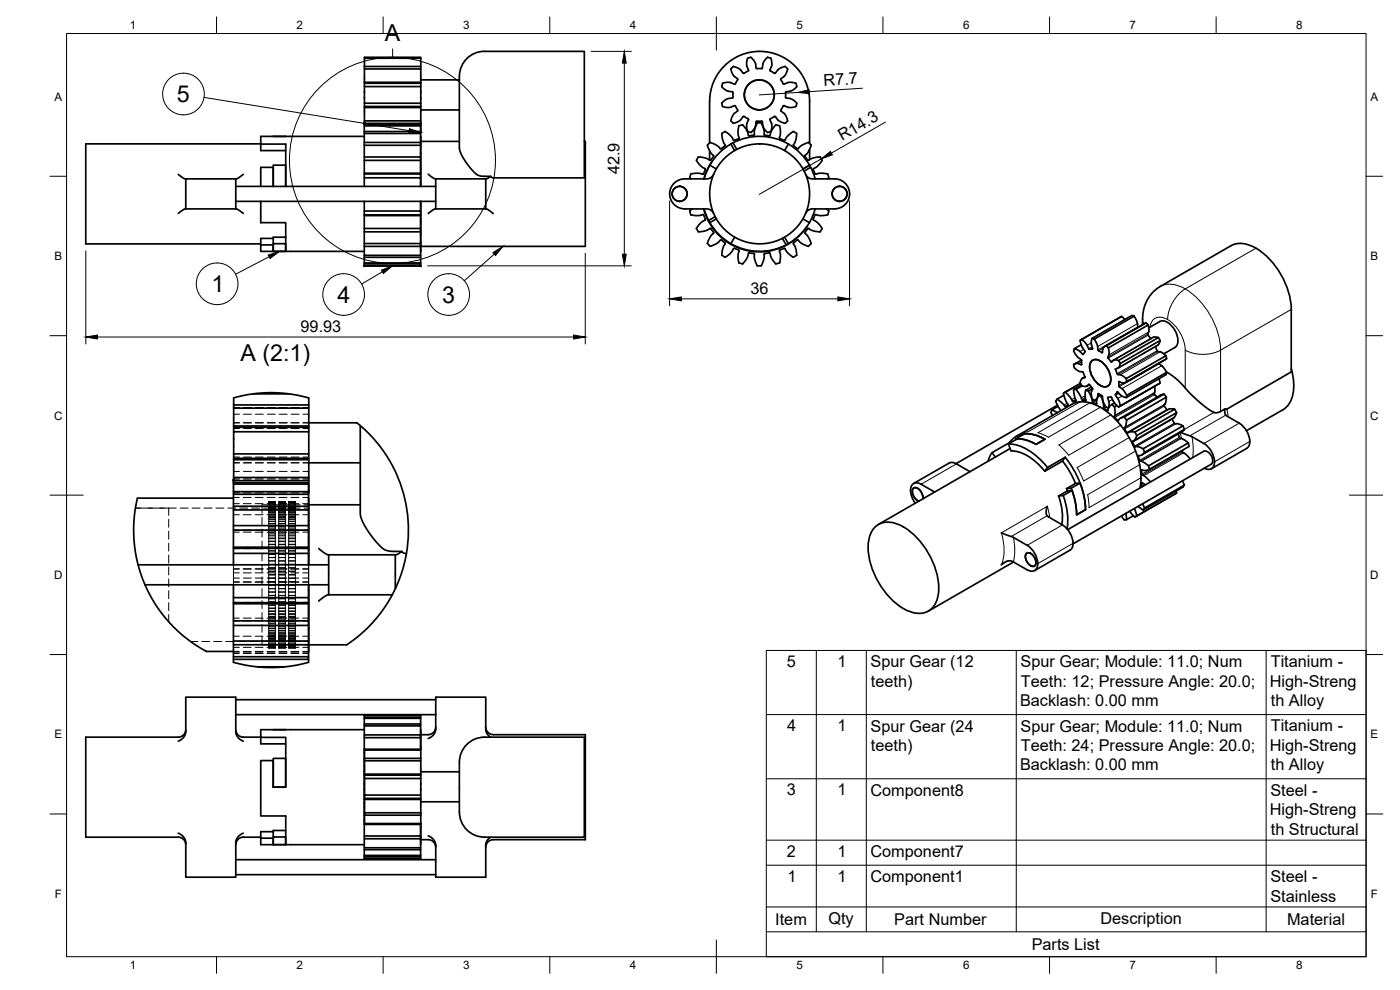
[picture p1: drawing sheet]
<svg xmlns="http://www.w3.org/2000/svg" width="420mm" height="297mm" viewBox="0 0 420 297" stroke-linecap="round" stroke-linejoin="round" font-family="sans-serif">
<!-- layer: Visible -->
<g fill="none" stroke="#000" stroke-width=".51">
<path d="M109.4 19.9v.8h16.9v3.2M109.4 19.9h16.9v.8M109.4 17.5v2.4M109.4 19.9h.1M126.3 17.5v-.3h-16.9v.3h16.9v2.4M126.3 19.9h.1M224.4 17.5l-.4 1.7 .6 1.8-.1 .3-1.3 .7-1.2-1.2-1-.6a1.05 1.05 0 0 0-1.6 .5M224.4 17.5l.2-.1a1.23 1.23 0 0 1 1.6 .7l.6 1.1 .1 1.2M109.3 39.5h16.9v.6M109.3 37.8h16.9v1.7M109.3 37.5h16.9v.3M109.4 36.9l-.1 19"/>
<path d="M109.4 32.3v4h16.9v.7M109.4 26v5h16.9v.9M109.4 25v1h16.9v5M109.4 20.7v4M109.4 37v.5M109.4 36.3v.7h16.9v2.5M109.4 31.9v.4M109.4 31v.9h16.9v.4M109.4 24.7v.3h16.9v1M109.4 32.3h16.9v.7M109.4 24.7h16.9M126.2 39.5v.3"/>
<path d="M126.3 33v3.3M126.3 24.7v.3M126.3 24h11.6M126.3 33h11.6M126.3 23.9v.8M137.9 22.9l.1 22.2 .5 1.3 1.4 2.4 3.1 3.5 1.2 .5 3 .1-1.4 .8M137.9 22.9a7.5 7.5 0 0 1 7.5-7.5h30v38h-27.5l-.7-.5M213 30.4v12.5M213 30.4a15 15 0 0 1 15-15 15 15 0 0 1 15 15v12.7M219.3 20.7l.8 2 1.2 .9M219.4 36.3l.1 .1a1.11 1.11 0 0 0 1.6 .3l1.1-.6 1-1.2 1.3 .7 .1 .3-.6 1.9 .4 1.7M220 29.1l-.2 .3-1.6 .3-.8 .5a1.08 1.08 0 0 0-.7 1.4 1.08 1.08 0 0 0 1.4 .6h.9l1.4-.5"/>
<path d="M220.4 31.7l.3 .1 .7 1.4-1.2 1-.9 2.1M221.3 23.6l.1 .3-.8 1.3-1.6-.5h-1.1a1.09 1.09 0 0 0-1.2 .9 1.09 1.09 0 0 0 .8 1.3l1.1 .5 1.3 .2 .1 1.6M221.7 37.8l-.2 1.7 .3 1.8-.1 .3M221.7 37.8l.3-.1a1.06 1.06 0 0 1 1.6 .7l.7 1.1 .4 1.2 1.5-.1 .2-.3M226.9 20.4l.3 .2h1.3l.3-.2M227.3 36.9l-.8 1.8-.1 1.6M227.3 36.9h1.2M228.5 36.9l.7 1.8 .1 1.6M228.8 20.4l.2-1.3 .6-1.1a1.09 1.09 0 0 1 1.3-.7 1.09 1.09 0 0 1 .7 1.4v1.2l-.5 1.3 1.3 .8M228.8 36.6l-.2-.3-1.6 .1-.3 1.7-.7 1a1.02 1.02 0 0 1-1.6 .4M232.4 35h.3l1 1.2 1 .5a1.06 1.06 0 0 0 1.7-.4M232.4 34.9l-1.3 .9 .5 1.5a2.92 2.92 0 0 1-.5 2.2 1.23 1.23 0 0 1-1.6-.7l-.6-1-.1-1.2"/>
<path d="M232.8 37.5l-1.2 1.7-.5 1.4M232.9 37.4l.2 .1a1.1 1.1 0 0 1 1.1 1.4l-.3 2.6 1.4 .6 .3-.1 .5-.9 1-1a1.09 1.09 0 0 1 1.5-.4 1.09 1.09 0 0 1 .4 1.5l-.3 1.3-.6 1.1 1.1 1M234.4 23.6l-.1 .3 .9 1.3 1.5-.5h1.1a1.09 1.09 0 0 1 1.3 .9 1.09 1.09 0 0 1-.9 1.3l-1.1 .5-1.3 .2-.1 1.6M235.4 31.7l-.4 .1-.7 1.4 1.2 1 .9 2.1M235.7 29.1l.2 .3 1.5 .3 .9 .5a1.09 1.09 0 0 1 .7 1.4 1.09 1.09 0 0 1-1.4 .6h-.9l-1.4-.5M236.4 20.7l-.8 2-1.2 .9M236.4 20.7l-.2-.2a1.27 1.27 0 0 0-1.8-.2l-.9 .6-.8 1-.3 .1M53.5 52.3l1.4 1.1 .9 .3M55.8 53.7h15v9h-15zM70.8 55.9h60M73 52.3l-1.4 1.1-.8 .3M78.3 43.2h-52.6v30h52.6"/>
<path d="M78.3 43.2v2h7.4M109.3 40.9h-31v2.3h7.4v12.7v-6.3h-3.7v6.3v-5.7h-3.7v5.7M109.3 48.1h16.9v3.9M109.3 43.6h16.9v3.5M109.3 52.2h16.9v1.1M109.3 47.1h16.9v1M109.3 42.7h16.9v.9M109.3 40.1h16.9v2.6M109.3 52h16.9M126.2 52v.2M126.2 40.9h.1M126.3 40.9v15l-.1-2.6h-16.9"/>
<path d="M126.3 42.4h11.6M128.5 52.3l1.7 1.2 .6 .2M130.8 53.7h15v9M130.8 53.7v9h15M175.4 42.4h.3v31.5h-49.4l-.1 2.7M205.5 53.7h5.8M205.5 53.7a4.5 4.5 0 0 0-4.5 4.5 4.5 4.5 0 0 0 4.5 4.5M209.6 47.1l2.1 .3 1.3 .7 .3-.1M209.6 47.1l-.2 .2a1.07 1.07 0 0 0 .3 1.8l.7 .8 1.3 .8-.5 1.4M211.2 52.1l-.3 .2-1-.3h-1.6a1.07 1.07 0 0 0-1.3 1.3l.3 .4M213 45.3v2.8M213 49.6v.1"/>
<path d="M213 49.6l2 1.1M213.1 42.7l1.6 .7 1.5 1.2h.3M213.1 42.7l-.2 .2a1.09 1.09 0 0 0-.2 1.8l.6 1.2 .8 .7M213.6 48.6a17.3 17.3 0 0 0-2.4 5.1M214.1 46.6l.1 .4-.9 1M214.2 52.3l-1.2 1.2-1.7 .2M219.3 43.2l1.2 2M219.3 43.2a17.3 17.3 0 0 0-8 10.5M220 42.9l1.1 1.9M220 42.9l-.7 .3M220 42.9a17.3 17.3 0 0 1 24.6 10.8M221.7 41.6l-1.4 .5-.7-1-1-1a1.12 1.12 0 0 0-1.6-.3 1.12 1.12 0 0 0-.2 1.6l.9 2.2-1.2 1"/>
<path d="M229.3 40.3l.2 .3 1.4 .2 .2-.2M236.6 43.2l-1.1 2M239.2 44.6h.4l.7-.8 1.2-.7a1.09 1.09 0 0 1 1.5 .1 1.09 1.09 0 0 1 0 1.5l-.6 1.2-.8 .7M241.6 46.6v.3l1 1.2 1.4-.7 2.1-.3M241.8 52.3l.8 1 1 .4h6.9a4.5 4.5 0 0 1 4.5 4.5 4.5 4.5 0 0 1-4.5 4.5h-6.9l-1.1 .4-.7 .9M242.9 49.6l-1.9 1.1M243 44.8v3.1M243.3 50.2l-2 1.1M246.1 47.1l.6 1M246.7 48.1l-1 1.4-1.5 1.1-.1 .3 .6 1.4 1.2-.3h1.6a1.08 1.08 0 0 1 1.2 1.3l-.3 .4M55.8 62.7l-.7 .2-1.6 1.1M70.8 62.7l.6 .2 1.6 1.1"/>
<path d="M70.8 60.4h60M78.3 60.4v6.4h7.4v8.6h-3.7v-1.9h-3.7v1.9h3.7M82 73.1h3.7v2.3h-3.7zM82 71.5h-3.7v2M85.7 71.2h-3.7v1.9M85.7 75.4h23.6M109.3 60.4v19.4M109.3 79.2h16.9v.6h-16.9M109.3 78.9h16.9v.3M109.3 77.2h16.9v1.7M109.3 76.6h16.9v.6M109.3 73.1h16.9v.8h-16.9"/>
<path d="M109.3 68.5h16.9v1.1h-16.9M109.3 64.5h16.9v.2M109.3 63.3h16.9v1.2M109.3 79.8h16.9M109.3 64.7h16.9M126.2 63.3l.1-2.9v10M126.2 69.6v.8M126.2 64.7v3.8M126.2 70.4v2.7M126.2 75.4h.1M126.3 70.4v5M130.8 62.7l-.7 .2-1.6 1.2"/>
<path d="M145.8 62.7l.9 .4 1.3 1M205.5 62.7h5.8M207.7 62.7l-.2 .1a.94 .94 0 0 0-.4 .9 .94 .94 0 0 0 .6 .8l1.9 .2 1.6-.2M209 68.5l.6 1M211.2 62.7a17.3 17.3 0 0 0 13.8 12.6 17.3 17.3 0 0 0 17.2-7.4M211.2 64.5l.5 1.4-1.3 .8-1.4 1.8M211.3 62.7l1.7 .2 1.2 1.1M211.3 62.7l1.7 4.1M213 66.8a17.3 17.3 0 0 0 22.9 6.7M213.3 68.6h-.3l-1.5 .7-1.9 .3M213.3 68.6l.9 1.3-1 1.1-.6 1.1a1.09 1.09 0 0 0 .5 1.8M214.6 65l-1.9 1.2"/>
<path d="M215 65.7l-2 1.1M216.2 72.1l-1.1 1-2 .8M216.2 72.1l.3-.1 1.2 1-.6 1.1-.4 1.5a1.07 1.07 0 0 0 1 1.6l1.5-1.2 1.1-1.5 1.4 .5M220.5 71.2l-1.2 1.9M221.7 75l.1 .3-.3 1.9 .2 1.7M231.1 76.1l.5 1.4 1.2 1.7M231.1 76.1l-.2-.2-1.5 .2-.1 1.5-.4 1.3a1.11 1.11 0 0 1-1.6 .9l-.8-1.8-.1-1.7a1.92 1.92 0 0 0-1.8-.2l-.3 1.1-.8 1.3a1.08 1.08 0 0 1-1.8 .4M234 78.9l-1.1 .3M234.8 71.5l1.1 2M235.5 71.2l1.1 1.9M239.6 72.1l-.4-.1-1.1 1 .6 1.2 .3 1.4a1.09 1.09 0 0 1-.9 1.6l-1.6-1.2-.9-1.4a1.95 1.95 0 0 0-1.7 .7l.3 1.5-.2 2.1M241 65.7l1.9 1.1"/>
<path d="M242.9 66.8a17.3 17.3 0 0 1-7 6.7M244.6 62.7l-1.7 4.1M246.7 68.5l-.1 .3a1.06 1.06 0 0 1-1.6 .7l-1.5-.4-.8-.5a1.97 1.97 0 0 0-1.1 1.4l.9 1 .6 1.1a1.13 1.13 0 0 1-.5 1.8l-1.9-.8-1.1-1M248 62.7l.2 .1a.92 .92 0 0 1 .5 .9 .92 .92 0 0 1-.7 .8l-1.9 .2-1.2-.3a1.99 1.99 0 0 0-.7 1.7l1.4 .9 1.1 1.5M336.6 94.9l-12.2 7.1M337.6 95.9l-1-1-11.9 6.9M340.4 94.8l-.7-.1-12 6.8-.2 1.5 .3 1.7-.9 .1-1.1-1.8-1.1-1.2M341.5 98.2l-.2-1.5-.9-1.8-12 6.8M342.9 97.4l.1-2.9 .5-2.7 1.3-2.6 1.9-2.2 1.5-1.1 21.2-12.2a8.1 8.1 0 0 1 8.7 1.5 23.6 23.6 0 0 1 9.4 17.6v18.8l-19.3 11.2-.6-.1M343.9 96.9l.7 .6M348.1 96.5l-3.3 1.9M348.1 96.5a4 4 0 0 1 4.5 2.6 4 4 0 0 1 0 5.2l-3.3 1.9"/>
<path d="M75.9 118.2h10.8M317.2 119.8l1.4 1 1 1.2M317.2 119.8l-.4 .6M319.1 118l1.4 3.5M319.3 118.6l-2.1 1.2M319.7 117.7l1.5 1.6 .7 1.1M319.7 117.7l-.5 .3M322.2 105.3l1.1 1.7 1.3 1.2v1.2l-1.2-.4-1.2 .4M322.2 109.4l.2 .9M322.4 110.3l1.5 1.1 1.1 .2 .6 1.4M322.4 104.6l-.2 .7M322.9 116.8l2 3.3"/>
<path d="M322.9 116.8l-.7 .1M324.1 102.1l.6 2 .9 1.4-.5 .8h-.2M324.2 114.9a1.51 1.51 0 0 0 2 .9M324.3 115l-4.9 2.8M324.5 103.4l-2.1 1.2 1.4 .6 1.1 1.1M324.5 115.5l-2.3 1.4 .2 1.7 .5 1.5M324.6 108l-2.2 1.3M324.7 101.8l-.5 .3M324.7 115.8l-1.8 1M324.9 113.5l-.4 .4-.4 1M325.6 113.1l-.8 .4M325.6 113v.3l-.7 .2"/>
<path d="M325.8 117.1l-.2 1.8 .3 1.3-1-.1M325.8 117.1l.8 .2M327 115.4l-.8 .5M327 115.4l.9 1.4M327 115.4l-.3-.1-.5 .5M327.5 116.1l-1.7 1M327.6 108.4a2.31 2.31 0 0 1 3.2 .3 6.4 6.4 0 0 1 2.3 6.4 1.88 1.88 0 0 1-2.9 .5 6.4 6.4 0 0 1-2.9-6.8zM327.7 101.5l.7 .2M327.9 116.6l-1.3 .7 1.2 2.7a1.18 1.18 0 0 0 1.3 1.2l.1-1.4 .5-1.2M327.9 116.8l-.4 .9a2.91 2.91 0 0 0 .7 2.3l.2 .2 .8-.6 .5-1.5M328.4 101.7l.8 1.6 .4 1.8 1.3 .6M329.2 119.7l-.6 .4"/>
<path d="M329.7 118.1l1.2 .9M329.7 118.6l.9 .5M330.1 118.4l-.4 .2M330.8 118.9l-.2 .2 .6 2.1a1.53 1.53 0 0 0 1.3 2l.3-1.1 .9-.7M330.8 119l.2 1.1 .5 1.4a1.12 1.12 0 0 0 1.1 .9M331.7 103.9l12.2-7-12.2 7-.7 .8-.2 1M332 103.8l.7 .6M332.5 119.4l.3 1.3-.1 1.7M332.5 119.2v.2M332.6 119.2l.8-.1 .2 .2M332.6 107.5l1 1.1M333.6 119.3l.9 1.7 1.2 1.1"/>
<path d="M334.1 108.1l-.5 .5M334.1 108.1l12-6.9 1.5 .1-11.9 6.9-.9-.2zM335.7 108.2l.5 .9M335.8 115.7l.1 .3M336.2 109.1l11.9-6.9-.1 .7-.5 .7-12 6.9M338 113.6l.2 .9M338.2 114.5l-1.2 .4-1.2-.4v1.2M338.2 114.5l11.9-6.9-12.2 7.1M338.2 118.6l-.2 .7M344.4 100.3l.4-.9-.2-1.9-12 6.9 .3 1.7-.4 1.1 .1 .3M344.4 100.3l1 1.3M346.5 115.9v1.8a.68 .68 0 0 0 .4 1.1l.3 .4"/>
<path d="M346.7 104h.1M346.7 104l.6 1.4 1.4 .3 1.2 1-11.9 6.9-1.5-1.1-1-.1-.2-.2-.6-1.5 1-.4 .5-1.2M347.7 101.3l.5 .9M347.8 109l1.2 1 1.1 1.7-11.9 6.9-1.2-1.8-1.1-.8M348.2 114.9l-12.3 7.1M349.3 118.2l.7 .9M349.9 106.7l.2 .9M350.1 111.6a26.3 26.3 0 0 1 6.6 6l4.1 3.8 3.5 2.3h1.4l1.9-1v1l.3 .9 4 2.4a6.2 6.2 0 0 1 2.8 6.9l-.5 .6-10.7 6.2M350.1 111.7l-.2 .7-11.9 6.9-1.4-.5-1.3-1.2-.6 .8 1.1 1.8 .4 1.6 11.9-6.9-.3-1.3M387.6 110.7a12.2 12.2 0 0 1-1.2 11.1l-1.4 1.2-10.9 6.2M70.1 121.5v-1.3a.87 .87 0 0 1 1.1-1.1l5.7-1 5.2-.3 5 .4 4.8 1a.75 .75 0 0 1 .8 1l-.1 27.7M70.1 137.9v5.4"/>
<path d="M70.1 127.8v.4M70.1 121.5h.1M70.1 137.9h22.6M70.1 127.8h22.6M92.7 126.9h14.4l3 2.6 3.1 3.3 2.8 3.9 2.1 3.7M92.7 129.5h-22.6v6.7M92.7 122.5h-22.6v5.3M92.7 137.5h-22.6v.4M92.7 136.2h-22.6v1.3M92.7 128.2h-22.6v1.3M92.7 121.5h-22.6v1M92.7 138.9h15.4"/>
<path d="M108.1 127.7v26.4l.2 1.1 1.2 2.7 1.2 1.9 2 2.6 2.2 2.2 1.7 .7 4 .1M297.7 135.8l1 1.3M297.7 135.8l-1.2 2.6M302.6 133.2l2.7-1.5a10.9 10.9 0 0 1 5.6 1.6M302.6 133.2l.8 2.1a13.9 13.9 0 0 1 10.2 6.1M302.6 133.2a16.2 16.2 0 0 1 11.8 7.1M303.1 132.9l-.1-.1-5.3 3M303.1 134.6l-39.4 22.7M304.8 131.7a10.5 10.5 0 0 1 6.1 1.6M304.9 131.9l-.1-.2 2.7-1.5a10.5 10.5 0 0 1 6.1 1.6 8.4 8.4 0 0 0-9.2-.5l-1.4 1.5M304.9 131l16.7-9.6a9.7 9.7 0 0 1 10.2 1.8 26.6 26.6 0 0 1 10.6 21.7l-.3 1.5M313.6 131.8l-2.7 1.5"/>
<path d="M315.6 123l1.7 .8M315.6 123l-.2 .8 .5 .8M316.8 120.4l1.6 2.8M317.4 121.6l-30.5 17.5M317.5 121.9l-1.9 1.1M318.9 138.4l-5.3 3M318.9 138.3a25.6 25.6 0 0 1 3.9 6.8M319.7 137.2l-5.4 3.1M319.7 137.2l-.8 1.2M319.7 137.2a26.8 26.8 0 0 1 6.1 15.7M320.5 121.5l-.6 .6-.2-.1M322.9 120.1v.2l-.8 .3-.2-.2"/>
<path d="M333.7 121.4l.8 .7M334.5 125l.9 1.2M334.5 122.1l.1 2.1-.2 .8M334.5 120.9l-.8 .5M335.2 121.7l-.7 .4M336.2 121.8l-.5 .3M337.4 125.1l-1 .3-.8 .8h-.2M337.4 125.1l11.9-6.9-1 .4-12 6.9M337.4 125.1l.7 .9M337.4 128.4l.1 .3M337.5 128.7l.7 1.1M338.1 126l-.2 1.6-.5 .8"/>
<path d="M338.2 129.8l.2 .1M339.9 132.7l.5 1.2M340.4 133.9l.3 .2M340.6 129.7l-1.5-.1-.7 .3M340.6 129.7l11.9-6.9h-1.8l-12 6.9M340.6 129.7l.6 1M340.7 134.1h1l1.4 .5M341.2 130.7l-.6 1.2-.7 .5v.3M341.2 130.7l11.9-6.9-.9 1.6-12 6.9M343.1 134.7l.4 1M343.5 135.7l-.9 .8-1 .3 .2 .7a.88 .88 0 0 0 1 1l1.9 1.3M343.5 135.7l12-6.9-.9 .8-12 6.9"/>
<path d="M344.7 139.8l.2 1M350.3 123l-1-1.3 .5-1 .3-1.5-12 6.8M351.8 125.6l.6 1.4M352.4 127l1.2 .2 1.4 .6-11.9 6.8M352.5 122.8l.6 1M353.6 130.2l.5 1.3M354.1 131.5l1 .3 1.5 1.1-11.9 6.9M354.4 129.7l3 1.2 3.9 2.2M354.6 135.2l.1 .3 1.3 .9 1.2 1.3M355 127.8l.4 1M356.6 132.9l.3 1-12 6.9M361.3 133.1a6.4 6.4 0 0 1 2.9 6.7 1.84 1.84 0 0 1-2.8 .7"/>
<path d="M363.5 139.3l-41.5 23.9M363.5 139.3a2.6 2.6 0 0 0-1.1-3.8l-1.2-.1-40.8 23.5M70.1 149.5h-28.9l-.9 5.3-.2 5 .4 5.1 .9 4.6M70.1 159.1h22.5v5.1M70.1 153h22.5v4.7M70.1 157.7h22.5v1.4M70.1 151.9h22.5v1.1M70.1 148.3h22.5v3.6M70.1 147.5h22.5v.8M70.1 145.3h22.5l.1 2.2M70.1 144.9h22.5v.4M70.1 144.1v25.4"/>
<path d="M70.1 144.2v.7M92.6 149.5v20M92.6 151.5h15.5M92.7 143.3h-22.6v.9h22.6M118.1 140.4a41.2 41.2 0 0 1 3.9 25.6M262.9 157.9a7 7 0 0 1 8.2 .2 23 23 0 0 1 10.6 19.7 6.1 6.1 0 0 1-5.9 6.2 14.2 14.2 0 0 1-10-6.2 21.2 21.2 0 0 1-5-16.2 6.7 6.7 0 0 1 2.1-3.7zM276.4 145.3l4.1 2.3M276.4 145.3a1.93 1.93 0 0 0-2.2-.2 1.93 1.93 0 0 0-.9 2l.2 1.7 1.2 2.2M276.9 149.7a3.1 3.1 0 0 0-2.3-3.4 1.4 1.4 0 0 0-.6 2.2l.8 1.2 1 .7M291.1 141.5l-4.6-2.6-1.3-.1-11 6.3M300.5 159.9l3.5 1.2 4.3 2.5M314.3 151.9l-.3 1.4 .3 1.5 4.6 2.7a6.2 6.2 0 0 1 2.8 7l-.6 .6-10.6 6.1"/>
<path d="M314.3 140.3l-.7 1.1M317.7 148.8a17.1 17.1 0 0 1 1 8.6M319.1 148.7l-1.4 .1M319.1 148.7a19.5 19.5 0 0 1 1.1 9.9M320.1 146.6l.2 .7M320.3 147.3l-2.6 1.5M321.5 146.5a22.7 22.7 0 0 1 1.6 8 21.8 21.8 0 0 0-1.4-7.4M321.5 146.5l-1.4 .1M321.7 147.2l-2.6 1.5M321.7 147.2l-1.4 .1M322.7 145.1l-2.6 1.5M324.1 145l-2.6 1.5"/>
<path d="M324.1 145l-1.4 .1M324.1 144.9a22.7 22.7 0 0 1 1.7 8M325.8 152.9l-2.7 1.6M336.5 154.8l.3 .5a.95 .95 0 0 0 1.3 .6M337.9 154.1l.2 1.8M339 153.4l1.6 1.7M340.1 154.7l-2 1.2M340.4 152.6l.8 2.2M341.2 154.8l-.6 .3M341.6 151.9l1.5 1.1M342.9 151.2l.6 1.2M343.5 152.4l-.4 .6"/>
<path d="M343.8 145.4l-1-.5-.2 1.2M344.9 140.8l-1.2 .4-1-.3a1.52 1.52 0 0 0 1.1 2.2l1.5 1.5M353 147.3l.1 .6-11.9 6.9M353.1 147.9l-12.3 7.1M354.9 144.3l.6 1.2-12 6.9M355.4 145.5l-.4 .6-11.9 6.9M41.4 169.5l2.1 6M41.4 169.5h57.2M43.5 175.5l2.7 5.1 3.1 4.4 3.2 3.5 4.1 3.5 5.4 3.5h8.1M43.5 175.5h55.1M70.1 175.5v23.2l6.3 1.3 6.5 .3 4.8-.5 4.5-1 .4-.1v-.9M70.1 166h22.5v3.5"/>
<path d="M70.1 179.3h22.5v1.5M70.1 164.5h22.5v1.5M70.1 164.2h22.5M92.6 175.5v3.8M92.6 164.2v.3M92.6 175.5v20M95.7 164.6l1.9 1.5 .8 .4h20.2M98.6 166.5v12M117.7 178.5h-19.3l-1.1 .5-1.6 1.3M118.6 166.5v10.1M122 166.1l-1.6 6.3-2.6 5.9-3.7 5.8-4.4 4.9-2.3 2-3.3 2.5h-11.5M122 166.1l-.7-.1a.89 .89 0 0 0-1.6 0l-1.1 .5"/>
<path d="M300.5 169.5l1.6-1.1 1.2-.1 5 2.7M304.2 168.6l-25.6 14.8M307.9 166.2a1.41 1.41 0 0 1 2.2 .6l.8 1.5a1.13 1.13 0 0 1-.5 1.5 1.13 1.13 0 0 1-1.5-.4l-.7-.9-.4-1zM308.3 163.6a6.4 6.4 0 0 1 2.9 6.8 1.88 1.88 0 0 1-2.9 .6M70.1 197h22.5v.8h-22.5M70.1 193.4h22.5v3.6M70.1 192.3h22.5v1.1M70.1 186.3h22.5v1.3h-22.5M70.1 180.8h22.5v.4M70.1 181.2h22.5M92.6 187.6v4.7M92.6 181.2v5.1"/>
<path d="M55.8 218.9a2.25 2.25 0 0 1-2.3 2.3h-27.8v30h27.8a2.22 2.22 0 0 1 2.3 2.2M70.8 218.9a2.25 2.25 0 0 0 2.2 2.3h5.3M70.8 214.4h60M70.8 209.9h60M77.3 200.1h8.1M109.3 218.9h-31v2.3h7.4v15h-3.7v-8h-3.7v16.6h7.4v8.6h-3.7v-1.9h-3.7v1.9h3.7M109.3 217.8h16.9v2.7M109.3 217.2h16.9v.6M109.3 215.5h16.9v1.7M109.3 215.2h16.9v.3M109.3 214.6h16.9v.6M126.2 218.9l.1 5.9"/>
<path d="M126.2 214.6h-16.9v42.9h16.9h-16.9M130.8 218.2a2.25 2.25 0 0 1-2.3 2.2h-2.2M145.8 218.2a2.29 2.29 0 0 0 2.2 2.2h27.7v31.5h-27.7a2.25 2.25 0 0 0-2.2 2.3M53.5 222.4l1.6-1.1 .6-1.5 .1-10.6h15v10.6l.6 1.5 1.6 1.1M78.3 221.2v2h7.4M82 227.5h3.7v8.7h-3.7zM109.3 221.3h16.9v3.4M109.3 220.5h16.9v.8M109.3 236.7h.1M109.3 235.5h.1M109.3 231.1h.1M109.3 230h.1"/>
<path d="M109.3 225.9h.1M109.3 224.8h.1M109.3 237.6h.1M109.3 234.6h.1M109.3 229.7h.1M109.4 239.9v4M109.4 239.9h16.9v4M109.4 233.6v5h16.9v1M109.4 232.6v1h16.9v5M109.4 227.5v.8h16.9v3.2M109.4 228.3v4M109.4 239.6v.3"/>
<path d="M109.4 238.6v1h16.9v.3M109.4 232.3v.3h16.9v1M109.4 227.5h16.9v.8M109.4 225.1v2.4M109.4 227.5h.1M109.4 232.3h16.9M126.3 232.3v.3M126.3 225.1v-.3h-16.9v.3h16.9v2.4M126.3 227.5h.1M126.3 231.5v.8M126.3 231.6h11.6M137.9 228.7v15"/>
<path d="M137.9 228.7a7.5 7.5 0 0 1 7.5-7.5h30v30h-30a7.5 7.5 0 0 1-7.5-7.5M147.2 221.2l-1-1-.4-1.2v-9.8h-15l-.1 10.1-.7 1.3-1.5 1M53.5 250l1.6 1.1 .6 1.4 .1 10.7h15v-10.7l.6-1.4 1.6-1.1M70.8 257.9h60M78.3 251.2h-5.3a2.25 2.25 0 0 0-2.2 2.2M82 251.1h3.7v2.3h-3.7zM82 249.5h-3.7v2M85.7 249.2h-3.7v1.9M85.7 253.4h23.6M109.3 256.9h16.9v.6M109.3 256.7h16.9v.2M109.3 254.9h16.9v1.8"/>
<path d="M109.3 254.4h16.9v.5M109.3 251.7h16.9v2.7M109.3 250.8h16.9v.9M109.3 247.3h.1M109.3 246.3h.1M109.3 242.2h.1M109.3 241.1h.1M109.3 242.5h.1M109.4 247.1h16.9v.3h-16.9zM109.4 244.6v2.5M109.4 243.9h16.9v.7h-16.9zM109.4 244.6h.1"/>
<path d="M126.2 247.4v6M126.2 247.4v3.4M126.3 251.9a4.1 4.1 0 0 1 3.8 .7l.6 1 .1 .6M126.3 244.6v2.5M126.3 244.6h.1M126.3 240.6h11.6M128.5 250.8l1.5 .9 .7 1.4 .1 10.1h15v-9.8l.5-1.3 .9-.9M70.8 262.4h60"/>
<circle cx="227.9" cy="28.5" r="4.5"/>
<circle cx="204" cy="58.2" r="2.25"/>
<circle cx="228" cy="58.2" r="15"/>
<circle cx="252" cy="58.2" r="2.25"/>
</g>
<g fill="#000" stroke="#000" stroke-width=".3">
<circle cx="109.3" cy="36.9" r=".24"/>
<circle cx="109.4" cy="37" r=".24"/>
<circle cx="126.3" cy="37" r=".24"/>
<circle cx="109.3" cy="79.8" r=".24"/>
<circle cx="126.2" cy="79.8" r=".24"/>
<circle cx="70.1" cy="144.1" r=".24"/>
</g>
<!-- layer: Visible Narrow -->
<g fill="none" stroke="#000" stroke-width=".3">
<path d="M376.9 74.5l-21.2 12.2M341.4 97.1l-12 6.9M341.5 98.1l-12 6.9M342.9 95.9l.4 1.3M344.7 99.6l-11.9 6.9M348.2 86a7.3 7.3 0 0 1 7.5 .7M350.4 95.9a11.7 11.7 0 0 1 5.3 9.2M350.4 95.9a3.2 3.2 0 0 0-3.4-.6 3.2 3.2 0 0 0-1.8 2.8M355.7 86.7a23.4 23.4 0 0 1 10.6 18.4M355.7 86.7a11.7 11.7 0 0 0-5.3 9.2M387.5 92.8l-21.2 12.3M322.6 119.3l-1 .6"/>
<path d="M322.8 119.9l-.9 .5M324.6 108.5l-1 .6M324.6 109.4h-.1M325.2 104.8l-1.1 .7M325.2 106.1l-.3 .2M325.6 113.3h.1M325.6 113.1l-.7 .4M325.6 118.8l-1.1 .6M325.7 119.3l-1 .6M325.8 119.6l-.9 .5M326.8 115.3h-.1M327 115.4l-.8 .4"/>
<path d="M327.5 102.9l-1.3 .7M327.7 104.1l-1 .6M327.8 104.3l-.8 .5M327.9 104.7h-.1M328.1 119.9l-.3 .2M329.2 119.8l-1.3 .8M329.5 119l-.1 .1M329.6 118.1l-.1 .1M330.9 105.7l-.2 .1M331.1 104.4l-1.4 .8M332.8 119.2l-.3 .2M333.9 119.8l-1.1 .7"/>
<path d="M335.3 117.6h-.1M335.6 117.8l-.8 .5M335.8 118l-1 .6M335.9 114.5l-.2 .1M336.7 118.8l-1.3 .8M337.2 114.9l-1.5 .8M344.4 100.3l-11.9 6.9M344.5 100.6l-12 6.9M345.3 101.6l-11.9 6.9M346.4 118.1l-12 6.9M346.5 118.4l-12 6.9M346.5 117.7l-11.9 6.9"/>
<path d="M346.7 104l-11.9 6.9M347.2 105.3l-12 6.8M347.4 105.5l-11.9 6.9M347.9 109.1l-12 6.9M348.2 105.5l-12 6.9M348.7 109.7l-12 6.9M355.7 105.1v11.3M355.7 105.1a11.7 11.7 0 0 0 10.6 0M366.3 105.1v18.4M287 139.2l-10.6 6.1M311.5 129.8l3.1 1.4M317.8 133.5l2.9 3.1"/>
<path d="M320.3 121l-1 .5M320.5 121.5l-.9 .5M322.9 120.3h.1M322.9 120.1l-.8 .5M324.1 120.6l-15.6 8.9-2.5 .8M325.9 120.2h-.1M327.1 120.9l-15.6 9M329.1 121.1l-.1 .1M329.1 120.2l-1.1 .6M330.2 122.2l-15.6 9M331.6 121.6l-.4 .2M331.8 121.9l-.6 .4"/>
<path d="M332 122.2l-.7 .4M332.5 123.1l-.2 .2M333.4 124.5l-15.6 9M335.7 126l-.3 .2M336.3 127.6l-15.6 9M338.9 131.3l-15.7 9M340.8 135.3l-15.6 9M341.9 136.7l-.3 .2M342 139.5l-15.6 8.9M349.4 121.5l-12 6.9M349.4 121.8l-12 6.9M349.6 121.3l-12 6.9"/>
<path d="M350.1 122.9l-11.9 6.9M351.8 125.8l-11.9 6.9M352.4 127l-12 6.9M352.6 127.2l-11.9 6.9M352.9 127.1l-11.9 6.9M353.9 131.2l-11.9 6.9M354.1 131.5l-11.9 6.9M354.2 129.9l.4 1.7M354.5 131.6l-12 6.8M354.6 135.4l-11.9 6.9M354.8 135.7l-11.9 6.8M354.9 135.1v.6"/>
<path d="M355.2 135.9l-11.9 6.8M357.7 131a18 18 0 0 1 .2 6.3M364.3 123.7l-8.9 5.1M367.9 124.6l-10.8 6.2M368.2 122.7l.4 2.4M371.9 127l-10.6 6.1M375.1 132.5l-10.6 6.1M314.3 154.8l-10.8 6.2M315 155.3l-.7-3.4-13.8 8a13.9 13.9 0 0 1 0 9.6l2-1.2M318.9 157.5l-10.6 6.1M323.3 140.3l1.9 4M342.4 143.3l-15.6 9-.4-3.9"/>
<path d="M342.8 141l-.2 .1M342.8 144.9l-.1 .1M343.7 145.4l-1.1 .6M304.1 161.2a16.4 16.4 0 0 1 0 7.4M322.1 163l-10.7 6.1"/>
</g>
<!-- layer: Hidden -->
<g fill="none" stroke="#000" stroke-width=".3">
<path d="M70.1 126.9h1.8M70.1 138.9h1.8M70.1 137.1h1.8M70.1 128.6h1.8M70.1 124.3h1.8M70.1 122.4h1.8M70.1 122.3h1.8M73.1 126.9h2.3M73.1 138.9h2.3M73.1 137.1h2.3M73.1 128.6h2.3M73.1 124.3h2.3"/>
<path d="M73.1 122.4h2.3M73.1 122.3h2.3M76.6 126.9h2.4M76.6 138.9h2.4M76.6 137.1h2.4M76.6 128.6h2.4M76.6 124.3h2.4M76.6 122.4h2.4M76.6 122.3h2.4M80.2 126.9h2.4M80.2 138.9h2.4M80.2 137.1h2.4"/>
<path d="M80.2 128.6h2.4M80.2 124.3h2.4M80.2 122.4h2.4M80.2 122.3h2.4M83.8 126.9h2.4M83.8 138.9h2.4M83.8 137.1h2.4M83.8 128.6h2.4M83.8 124.3h2.4M83.8 122.4h2.4M83.8 122.3h2.4M87.4 126.9h2.3"/>
<path d="M87.4 138.9h2.3M87.4 137.1h2.3M87.4 128.6h2.3M87.4 124.3h2.3M87.4 122.4h2.3M87.4 122.3h2.3M90.9 126.9h1.8M90.9 138.9h1.8M90.9 137.1h1.8M90.9 128.6h1.8M90.9 124.3h1.8M90.9 122.4h1.8"/>
<path d="M90.9 122.3h1.8M40.6 152.4h2.7M43.4 152.4h3.4M46.9 152.4h6M50.6 152.4v2.2M50.6 155.8v2.4M50.6 159.4v2.4M54.1 152.4h2.4M57.7 152.4h2.3M61.2 152.4h2.4M64.8 152.4h2.4M68.4 152.4h2.4"/>
<path d="M70.1 154.4h1.7M70.1 159.7h1.7M70.1 159.1h1.7M70.1 151.1h1.7M70.1 149.3h1.7M70.1 144.9v2.6M70.1 144.1h1.7M70.1 143.4h1.8M70.1 141.4h1.8M71.8 147.5h-1.7v.4h1.7M71.9 152.4h2.4M73 154.4h2.4"/>
<path d="M73 159.7h2.4M73 159.1h2.4M73 151.1h2.4M73 149.3h2.4M73 144.1h2.4M73 147.9h2.4M73 147.5h2.4M73.1 143.4h2.3M73.1 141.4h2.3M75.5 152.4h2.4M76.6 154.4h2.4M76.6 159.7h2.4"/>
<path d="M76.6 159.1h2.4M76.6 151.1h2.4M76.6 149.3h2.4M76.6 144.1h2.4M76.6 147.9h2.4M76.6 147.5h2.4M76.6 143.4h2.4M76.6 141.4h2.4M78.6 155.2v2.4M78.6 158.8v2.3M79.1 152.4h10.9M80.2 159.7h2.3"/>
<path d="M80.2 159.1h2.3M80.2 151.1h2.3M80.2 149.3h2.3M80.2 144.1h2.4M80.2 147.9h2.4M80.2 147.5h2.4M80.2 143.4h2.4M80.2 141.4h2.4M80.6 150.5h2M80.6 160h2M80.6 158.4h2M80.6 157h2"/>
<path d="M80.6 155.8h2M80.6 154.8h2M80.6 153.9h2M80.6 153.3h2M80.6 152.5h2M80.6 150.6h2M80.6 152.6h2M80.6 151h2M80.6 153h2M80.6 151.6h2M80.6 153.6h2M80.6 152.3h2"/>
<path d="M80.6 154.3h2M80.6 155.3h2M80.6 155.7h2M80.6 157.7h2M80.6 157.2h2M80.6 159.2h2M80.6 158.8h2M82.6 159.6v1.8M82.6 159.6h-2v1.8M82.6 158v1.6M82.6 158h-2v1.6M82.6 156.4v1.6"/>
<path d="M82.6 156.4h-2v1.6M82.6 155v1.4M82.6 155h-2v1.4h2M82.6 153.8v1.2M82.6 153.8h-2v1.2M82.6 152.8v1M82.6 152.8h-2v1M82.6 151.9v.9M82.6 151.9h-2v.9h2M82.6 151.2v.7M82.6 151.2h-2v.7M82.6 150.8v.4"/>
<path d="M82.6 150.8h-2v.4M82.6 150.5v.3M82.6 150.5h-2v.3M82.6 154.4h-2.4M83.7 150.5h1.9M83.7 160h1.9M83.7 158.4h1.9M83.7 157h1.9M83.7 155.8h1.9M83.7 154.8h1.9M83.7 153.9h1.9M83.7 153.3h1.9"/>
<path d="M83.7 152.5h1.9M83.7 150.6h1.9M83.7 152.6h1.9M83.7 151h1.9M83.7 153h1.9M83.7 151.6h1.9M83.7 153.6h1.9M83.7 152.3h1.9M83.7 154.3h1.9M83.7 155.3h1.9M83.7 154.4h2.4M83.7 155.7h1.9"/>
<path d="M83.7 157.7h1.9M83.7 157.2h1.9M83.7 159.2h1.9M83.7 158.8h1.9M83.7 159.7h2.4M83.7 159.1h2.4M83.7 151.1h2.4M83.7 149.3h2.4M83.8 144.1h2.3M83.8 147.9h2.3M83.8 147.5h2.3M83.8 143.4h2.4"/>
<path d="M83.8 141.4h2.4M85.6 150.5v.3M85.6 150.5h-1.9v.3M85.6 150.8v.4M85.6 150.8h-1.9v.4M85.6 151.2v.7M85.6 151.2h-1.9v.7M85.6 151.9v.9M85.6 151.9h-1.9v.9h1.9M85.6 152.8v1M85.6 152.8h-1.9v1M85.6 153.8v1.2"/>
<path d="M85.6 153.8h-1.9v1.2M85.6 155v1.4M85.6 155h-1.9v1.4h1.9M85.6 156.4v1.6M85.6 156.4h-1.9v1.6M85.6 158v1.6M85.6 158h-1.9v1.6M85.6 159.6v1.8M85.6 159.6h-1.9v1.8M86.6 150.5h2M86.6 160h2M86.6 158.4h2"/>
<path d="M86.6 157h2M86.6 155.8h2M86.6 154.8h2M86.6 153.9h2M86.6 153.3h2M86.6 152.5h2M86.6 150.6h2M86.6 152.6h2M86.6 151h2M86.6 153h2M86.6 151.6h2M86.6 153.6h2"/>
<path d="M86.6 152.3h2M86.6 154.3h2M86.6 155.3h2M86.6 154.4h3.1M86.6 155.7h2M86.6 157.7h2M86.6 157.2h2M86.6 159.2h2M86.6 158.8h2M87.3 159.7h2.4M87.3 159.1h2.4M87.3 151.1h2.4"/>
<path d="M87.3 149.3h2.4M87.3 144.1h2.4M87.3 147.9h2.4M87.3 147.5h2.4M87.4 143.4h2.3M87.4 141.4h2.3M88.6 150.5v.3M88.6 150.5h-2v.3M88.6 150.8v.4M88.6 150.8h-2v.4M88.6 151.2v.7M88.6 151.2h-2v.7"/>
<path d="M88.6 151.9v.9M88.6 151.9h-2v.9h2M88.6 152.8v1M88.6 152.8h-2v1M88.6 153.8v1.2M88.6 153.8h-2v1.2M88.6 155v1.4M88.6 155h-2v1.4h2M88.6 156.4v1.6M88.6 156.4h-2v1.6M88.6 158v1.6M88.6 158h-2v1.6"/>
<path d="M88.6 159.6v1.8M88.6 159.6h-2v1.8M90 151.5h-11.4v2.5M90.9 154.4h1.7M90.9 159.7h1.7M90.9 159.1h1.7M90.9 151.1h1.7M90.9 149.3h1.7M90.9 144.1h1.7v.8M90.9 147.9h1.7M90.9 147.5h1.7M90.9 143.4h1.8"/>
<path d="M90.9 141.4h1.8M91.2 152.4h1.4M91.2 151.5h1.4M50.6 163v2.3M50.6 166.5v2.4M50.6 170.1v2.4M50.6 173.7v2.4M50.6 177.3v2.3M70.1 169.5v6M70.1 174.6h1.7M70.1 173.4h1.7M70.1 171.9h1.7"/>
<path d="M70.1 170.7h1.7M70.1 164.6h1.7M70.1 174.7h1.7M73 174.6h2.4M73 173.4h2.4M73 171.9h2.4M73 170.7h2.4M73 164.6h2.4M73 174.7h2.4M76.6 174.6h2.4M76.6 173.4h2.4M76.6 171.9h2.4"/>
<path d="M76.6 170.7h2.4M76.6 164.6h2.4M76.6 174.7h2.4M78.6 162.3v2.4M78.6 165.9v2.4M78.6 169.5v2.4M78.6 173.1v2.3M78.6 176.6v2.4M80.2 174.6h2.4M80.2 173.4h2.3M80.2 171.9h2.3M80.2 170.7h2.3"/>
<path d="M80.2 164.6h2.3M80.2 174.7h2.3M80.6 179.6v2M80.6 177.7v1.9M80.6 175.6v2M80.6 167.2v.1M80.6 169.3v.1M80.6 171.4v.1M80.6 173.5v.1M80.6 175.6h.1M80.6 177.6v.1M80.6 169.3h2"/>
<path d="M80.6 167.3h2M80.6 163.4h2M80.6 161.6h2M80.6 160.8h2M80.6 160.5h2M80.6 162.5h2M80.6 162.4h2M80.6 164.3h2M80.6 168.3h2M80.6 170.3h2M80.6 170.4h2M80.6 172.4h2"/>
<path d="M80.6 172.5h2M80.6 174.5h2M80.6 176.6h2M80.6 179.6h2M80.6 177.7h2M80.6 175.6h2M80.6 177.6h2M82.6 171.5v2M82.6 171.5h-2v2h2M82.6 169.4v2M82.6 169.4h-2v2h2M82.6 167.3v2"/>
<path d="M82.6 167.3h-2v2M82.6 165.3v1.9M82.6 165.3h-2v1.9M82.6 163.3v2M82.6 163.3h-2v2h2M82.6 161.4v1.9M82.6 161.4h-2v1.9M82.6 166.3h-2h2M82.6 178.7h-2h2M82.6 179.6v2M82.6 177.7v1.9M82.6 175.6v2"/>
<path d="M82.6 173.6v2M82.6 173.6h-2v2h2M82.6 167.2v.1M82.6 169.3v.1M82.6 171.4v.1M82.6 173.5v.1M82.6 175.6h.1M82.6 177.6v.1M83.7 175.6v2M83.7 177.7v1.9M83.7 179.6v2M83.7 167.2v.1"/>
<path d="M83.7 169.3v.1M83.7 171.4v.1M83.7 173.5v.1M83.7 175.6h.1M83.7 177.6v.1M83.7 169.3h1.9M83.7 167.3h1.9M83.7 163.4h1.9M83.7 161.6h1.9M83.7 160.8h1.9M83.7 160.5h1.9M83.7 162.5h1.9"/>
<path d="M83.7 162.4h1.9M83.7 164.3h1.9M83.7 168.3h1.9M83.7 170.3h1.9M83.7 170.4h1.9M83.7 172.4h1.9M83.7 172.5h1.9M83.7 174.5h1.9M83.7 174.6h2.4M83.7 176.6h1.9M83.7 179.6h1.9M83.7 177.7h1.9"/>
<path d="M83.7 175.6h1.9M83.7 177.6h1.9M83.7 178.7h1.9M83.7 166.3h1.9M83.7 173.4h2.4M83.7 171.9h2.4M83.7 170.7h2.4M83.7 164.6h2.4M83.7 174.7h2.4M85.6 171.5v2M85.6 171.5h-1.9v2h1.9M85.6 173.6v2"/>
<path d="M85.6 173.6h-1.9v2h1.9M85.6 175.6v2M85.6 177.7v1.9M85.6 179.6v2M85.6 161.4v1.9M85.6 161.4h-1.9v1.9M85.6 163.3v2M85.6 163.3h-1.9v2h1.9M85.6 165.3v1.9M85.6 165.3h-1.9v1.9M85.6 167.3v2M85.6 167.3h-1.9v2"/>
<path d="M85.6 169.4v2M85.6 169.4h-1.9v2h1.9M85.6 167.2v.1M85.6 169.3v.1M85.6 171.4v.1M85.6 173.5v.1M85.6 175.6h.1M85.6 177.6v.1M86.6 175.6v2M86.6 177.7v1.9M86.6 179.6v2M86.6 167.2v.1"/>
<path d="M86.6 169.3v.1M86.6 171.4v.1M86.6 173.5v.1M86.6 175.6h.1M86.6 177.6v.1M86.6 169.3h2M86.6 167.3h2M86.6 163.4h2M86.6 161.6h2M86.6 160.8h2M86.6 160.5h2M86.6 162.5h2"/>
<path d="M86.6 162.4h2M86.6 164.3h2M86.6 168.3h2M86.6 170.3h2M86.6 170.4h2M86.6 172.4h2M86.6 172.5h2M86.6 174.5h2M86.6 174.6h3.1M86.6 176.6h2M86.6 179.6h2M86.6 177.7h2"/>
<path d="M86.6 175.6h2M86.6 177.6h2M86.6 178.7h2M86.6 166.3h2M87.3 173.4h2.4M87.3 171.9h2.4M87.3 170.7h2.4M87.3 164.6h2.4M87.3 174.7h2.4M88.6 171.5v2M88.6 171.5h-2v2h2M88.6 173.6v2"/>
<path d="M88.6 173.6h-2v2h2M88.6 175.6v2M88.6 177.7v1.9M88.6 179.6v2M88.6 161.4v1.9M88.6 161.4h-2v1.9M88.6 163.3v2M88.6 163.3h-2v2h2M88.6 165.3v1.9M88.6 165.3h-2v1.9M88.6 167.3v2M88.6 167.3h-2v2"/>
<path d="M88.6 169.4v2M88.6 169.4h-2v2h2M88.6 167.2v.1M88.6 169.3v.1M88.6 171.4v.1M88.6 173.5v.1M88.6 175.6h.1M88.6 177.6v.1M90.9 174.6h1.7M90.9 170.7h1.7M90.9 164.6h1.7M90.9 174.7h1.7"/>
<path d="M92.6 174.7v.8M92.6 169.5v1.2M92.6 173.4v1.3M92.6 171.9v1.5h-1.7M92.6 170.7v1.2h-1.7M92.6 169.5v6M50.6 180.8v2.4M50.6 184.4v2.2M57.2 192.5h2.2M60.6 192.5h2.3M64.2 192.5h2.3M67.7 192.5h2.4"/>
<path d="M70.1 195.5h1.7M70.1 185.5h1.7M70.1 196.1h1.7M70.1 194.2h1.7M70.1 190.9h1.7M70.1 186.3h1.7M70.1 180.7h1.7M70.1 195.7h1.7M71.3 192.5h2.4M73 195.5h2.4M73 185.5h2.4M73 196.1h2.4"/>
<path d="M73 194.2h2.4M73 190.9h2.4M73 186.3h2.4M73 180.7h2.4M73 195.7h2.4M74.9 192.5h2.4M76.6 195.5h2.4M76.6 185.5h2.4M76.6 196.1h2.4M76.6 194.2h2.4M76.6 190.9h2.4M76.6 186.3h2.4"/>
<path d="M76.6 180.7h2.4M76.6 195.7h2.4M78.4 192.5h11.6M78.6 180.2v2.4M78.6 183.8v2.3M78.6 187.4v2.3M78.6 190.9v2.6h11.4M80.2 195.5h2.3M80.2 185.5h2.3M80.2 196.1h2.3M80.2 194.2h2.3M80.2 190.9h2.3"/>
<path d="M80.2 186.3h2.3M80.2 180.7h2.3M80.2 195.7h2.3M80.6 194.4h2M80.6 194.1v.3M80.6 193.7v.4M80.6 193v.7M80.6 192.2v.8M80.6 191.1v1.1M80.6 189.9v1.2M80.6 188.5v1.4M80.6 187v1.5"/>
<path d="M80.6 185.3v1.7M80.6 183.5v1.8M80.6 181.6v1.9M80.6 180.6h2M80.6 182.6h2M80.6 182.4h2M80.6 184.4h2M80.6 184.1h2M80.6 186.1h2M80.6 185.7h2M80.6 187.8h2M80.6 187.2h2"/>
<path d="M80.6 189.2h2M80.6 188.5h2M80.6 190.5h2M80.6 189.7h2M80.6 191.7h2M80.6 190.6h2M80.6 192.6h2M80.6 191.4h2M80.6 193.4h2M80.6 191.9h2M80.6 193.9h2M80.6 192.3h2"/>
<path d="M80.6 194.3h2M80.6 192.1h2M80.6 194.1h2M80.6 193.7h2M80.6 191h2M80.6 193h2M80.6 190.1h2M80.6 189.1h2M80.6 191.1h2M80.6 187.9h2M80.6 189.9h2M80.6 186.5h2"/>
<path d="M80.6 185h2M80.6 187h2M80.6 183.3h2M80.6 185.3h2M80.6 181.5h2M80.6 183.5h2M80.6 181.6h2M82.6 194.1v.3M82.6 193.7v.4M82.6 193v.7M82.6 192.2v.8M82.6 191.1v1.1"/>
<path d="M82.6 189.9v1.2M82.6 188.5v1.4M82.6 187v1.5M82.6 185.3v1.7M82.6 183.5v1.8M82.6 181.6v1.9M83.7 183.5v-1.9h1.9v1.9M83.7 185.3v-1.8h1.9v1.8M83.7 187v-1.7h1.9v1.7M83.7 188.5v-1.5h1.9v1.5M83.7 189.9v-1.4h1.9v1.4M83.7 191.1v-1.2h1.9v1.2"/>
<path d="M83.7 191.1h1.9v1.1h-1.9zM83.7 193v-.8h1.9v.8M83.7 193.7v-.7h1.9v.7M83.7 194.1v-.4h1.9v.4M83.7 194.4v-.3h1.9v.3M83.7 194.4l1.9 .1zM83.7 180.6h1.9M83.7 182.6h1.9M83.7 182.4h1.9M83.7 184.4h1.9M83.7 184.1h1.9M83.7 186.1h1.9"/>
<path d="M83.7 185.7h1.9M83.7 187.8h1.9M83.7 187.2h1.9M83.7 189.2h1.9M83.7 188.5h1.9M83.7 190.5h1.9M83.7 189.7h1.9M83.7 191.7h1.9M83.7 190.6h1.9M83.7 192.6h1.9M83.7 191.4h1.9M83.7 193.4h1.9"/>
<path d="M83.7 191.9h1.9M83.7 193.9h1.9M83.7 192.3h1.9M83.7 194.3h1.9M83.7 191h1.9M83.7 190.1h1.9M83.7 189.1h1.9M83.7 187.9h1.9M83.7 186.5h1.9M83.7 185h1.9M83.7 183.3h1.9M83.7 181.5h1.9"/>
<path d="M83.7 195.5h2.4M83.7 185.5h2.4M83.7 196.1h2.4M83.7 194.2h2.4M83.7 190.9h2.4M83.7 186.3h2.4M83.7 180.7h2.4M83.7 195.7h2.4M86.6 183.5v-1.9h2v1.9M86.6 185.3v-1.8h2v1.8M86.6 187v-1.7h2v1.7M86.6 188.5v-1.5h2v1.5"/>
<path d="M86.6 189.9v-1.4h2v1.4M86.6 191.1v-1.2h2v1.2M86.6 191.1h2v1.1h-2zM86.6 193v-.8h2v.8M86.6 193.7v-.7h2v.7M86.6 194.1v-.4h2v.4M86.6 194.4v-.3h2v.3M86.6 194.4l2 .1zM86.6 180.6h2M86.6 182.6h2M86.6 182.4h2M86.6 184.4h2"/>
<path d="M86.6 184.1h2M86.6 186.1h2M86.6 185.7h2M86.6 187.8h2M86.6 187.2h2M86.6 189.2h2M86.6 188.5h2M86.6 190.5h2M86.6 189.7h2M86.6 191.7h2M86.6 190.6h2M86.6 192.6h2"/>
<path d="M86.6 191.4h2M86.6 193.4h2M86.6 191.9h2M86.6 193.9h2M86.6 192.3h2M86.6 194.3h2M86.6 191h2M86.6 190.1h2M86.6 189.1h2M86.6 187.9h2M86.6 186.5h2M86.6 185h2"/>
<path d="M86.6 183.3h2M86.6 181.5h2M87.3 195.5h2.4M87.3 185.5h2.4M87.3 196.1h2.4M87.3 194.2h2.4M87.3 190.9h2.4M87.3 186.3h2.4M87.3 180.7h2.4M87.3 195.7h2.4M90.9 195.5h1.7M90.9 185.5h1.7"/>
<path d="M90.9 196.1h1.7M90.9 194.2h1.7M90.9 190.9h1.7M90.9 186.3h1.7M90.9 180.7h1.7M90.9 195.7h1.7M91.2 193.5h1.4M91.2 192.5h1.4"/>
</g>
<circle cx="92.6" cy="144.1" r=".11" fill="#000" stroke="#000" stroke-width=".3"/>
<!-- layer: Border -->
<g fill="none" stroke="#000" stroke-width=".3">
<path d="M20 10.1h390v276.9h-390zM65 5.1v5M115 5.1v5M165 5.1v5M215 5.1v10M265 5.1v5M315 5.1v5M365 5.1v5M15 52.9h5M410 52.9h5M15 100.7h5M410 100.7h5"/>
<path d="M15 148.6h10M405 148.6h10M15 196.4h5M410 196.4h5M15 244.2h5M410 244.2h5M65 287v5M115 287v5M165 287v5M215 282.1v9.9M265 287v5M315 287v5"/>
<path d="M365 287v5"/>
</g>
<!-- layer: BOM -->
<g fill="none" stroke="#000" stroke-width=".3">
<path d="M61.2 29.2l61.6 10M80.8 77l-10.1 5.3M148.3 76.2l-9 8.1M114.8 81.5l-6.3 3.7M230 195.2h180v91.8h-180zM245 195.2v84.4M260 195.2v84.4M305 195.2v84.4M380 195.2v84.4M230 214.4h180M230 233.7h180M230 259.6h180"/>
<path d="M230 252.1h180M230 279.6h180M230 272.1h180"/>
<circle cx="55.1" cy="28.2" r="6.3"/>
<circle cx="65.2" cy="85.2" r="6.3"/>
<circle cx="103.1" cy="88.4" r="6.3"/>
<circle cx="134.7" cy="88.4" r="6.3"/>
</g>
<path d="M122.9 38.6l3.4 1.2h-3.6zM80.5 76.5l3.4-1.1-2.9 2.2zM147.9 75.8l3-1.9-2.2 2.8zM114.5 81.1l3.3-1.3-2.7 2.2z" fill="#000" stroke="#000" stroke-width=".3"/>
<!-- layer: Annotations -->
<g fill="none" stroke="#000" stroke-width=".3">
<path d="M117.8 14.7v2.5"/>
<circle cx="117.8" cy="48.1" r="30.9"/>
</g>
<!-- layer: Dimensions -->
<g fill="none" stroke="#000" stroke-width=".3">
<path d="M177.5 15.4h12M187.4 18.9v57.4M239.4 27.7l-11.5 .8M258.8 26.5l-15.9 1M265.8 36.6l-16.3 9.3M246.5 47.7l-18.6 10.6M25.8 75.3v27.9M128.3 79.8h61.2M175.6 76v27.2M201 60.3v31.5M255 60.3v31.5M204.5 89.7h47"/>
<path d="M29.3 101.1h142.8"/>
</g>
<path d="M187.4 15.4l.5 3.5h-1.1zM239.4 27.7l3.4-.8 .1 1.2zM246.5 47.7l2.7-2.3 .6 1zM186.8 76.3h1.1l-.5 3.5zM201 89.7l3.5-.6v1.2zM251.5 89.1l3.5 .6-3.5 .6zM25.8 101.1l3.5-.6v1.2zM172.1 100.5l3.5 .6-3.5 .6z" fill="#000" stroke="#000" stroke-width=".3"/>
<g font-size="7">
<text x="115.5" y="12.2">A</text>
<text x="53.1" y="30.7">5</text>
<text x="63.5" y="87.7">1</text>
<text x="101.3" y="90.9">4</text>
<text x="132.7" y="90.9">3</text>
<text x="72.1" y="108.3">A (2:1)</text>
</g>
<g font-size="4.9">
<text x="247.3" y="25.8" transform="rotate(-4 247.3 25.8)">R7.7</text>
<text x="252.7" y="42.4" transform="rotate(-30 252.7 42.4)">R14.3</text>
<text x="185.9" y="52.3" transform="rotate(-90 185.9 52.3)">42.9</text>
<text x="225.3" y="88.2">36</text>
<text x="90.2" y="99.7">99.93</text>
<text x="236.1" y="200.1">5</text>
<text x="251.3" y="200.1">1</text>
<text x="261.3" y="200.2">Spur Gear (12</text>
<text x="306.3" y="200.2">Spur Gear; Module: 11.0; Num</text>
<text x="381.4" y="200.2">Titanium -</text>
<text x="261.4" y="206.1">teeth)</text>
<text x="306.4" y="206.1">Teeth: 12; Pressure Angle: 20.0;</text>
<text x="381.1" y="206">High-Streng</text>
<text x="306.1" y="211.9">Backlash: 0.00 mm</text>
<text x="381.4" y="211.9">th Alloy</text>
<text x="236.2" y="219.3">4</text>
<text x="251.3" y="219.3">1</text>
<text x="261.3" y="219.5">Spur Gear (24</text>
<text x="306.3" y="219.5">Spur Gear; Module: 11.0; Num</text>
<text x="381.4" y="219.4">Titanium -</text>
<text x="261.4" y="225.4">teeth)</text>
<text x="306.4" y="225.3">Teeth: 24; Pressure Angle: 20.0;</text>
<text x="381.1" y="225.3">High-Streng</text>
<text x="306.1" y="231.2">Backlash: 0.00 mm</text>
<text x="381.4" y="231.1">th Alloy</text>
<text x="236.1" y="238.6">3</text>
<text x="251.3" y="238.6">1</text>
<text x="261.2" y="238.7">Component8</text>
<text x="381.3" y="238.7">Steel -</text>
<text x="381.1" y="244.6">High-Streng</text>
<text x="381.4" y="250.5">th Structural</text>
<text x="236.2" y="257">2</text>
<text x="251.3" y="257">1</text>
<text x="261.2" y="257.1">Component7</text>
<text x="236.3" y="264.5">1</text>
<text x="251.3" y="264.5">1</text>
<text x="261.2" y="264.7">Component1</text>
<text x="381.3" y="264.7">Steel -</text>
<text x="381.3" y="270.6">Stainless</text>
<text x="232.7" y="277.6">Item</text>
<text x="248.6" y="277.1">Qty</text>
<text x="268.4" y="277.6">Part Number</text>
<text x="330.2" y="277.1">Description</text>
<text x="386.3" y="277.6">Material</text>
<text x="309.6" y="285">Parts List</text>
</g>
<g font-size="3.5">
<text x="39" y="8.8">1</text>
<text x="89" y="8.8">2</text>
<text x="139" y="8.8">3</text>
<text x="189" y="8.8">4</text>
<text x="239" y="8.8">5</text>
<text x="289" y="8.8">6</text>
<text x="339" y="8.8">7</text>
<text x="389" y="8.8">8</text>
<text x="16.3" y="30.2">A</text>
<text x="411.3" y="30.2">A</text>
<text x="16.3" y="78">B</text>
<text x="411.3" y="78">B</text>
<text x="16.2" y="125.9">C</text>
<text x="411.2" y="125.9">C</text>
<text x="16.2" y="173.7">D</text>
<text x="411.2" y="173.7">D</text>
<text x="16.3" y="221.6">E</text>
<text x="411.3" y="221.6">E</text>
<text x="16.4" y="269.4">F</text>
<text x="411.4" y="269.4">F</text>
<text x="39" y="290.8">1</text>
<text x="89" y="290.8">2</text>
<text x="139" y="290.8">3</text>
<text x="189" y="290.8">4</text>
<text x="239" y="290.8">5</text>
<text x="289" y="290.8">6</text>
<text x="339" y="290.8">7</text>
<text x="389" y="290.8">8</text>
</g>
</svg>
